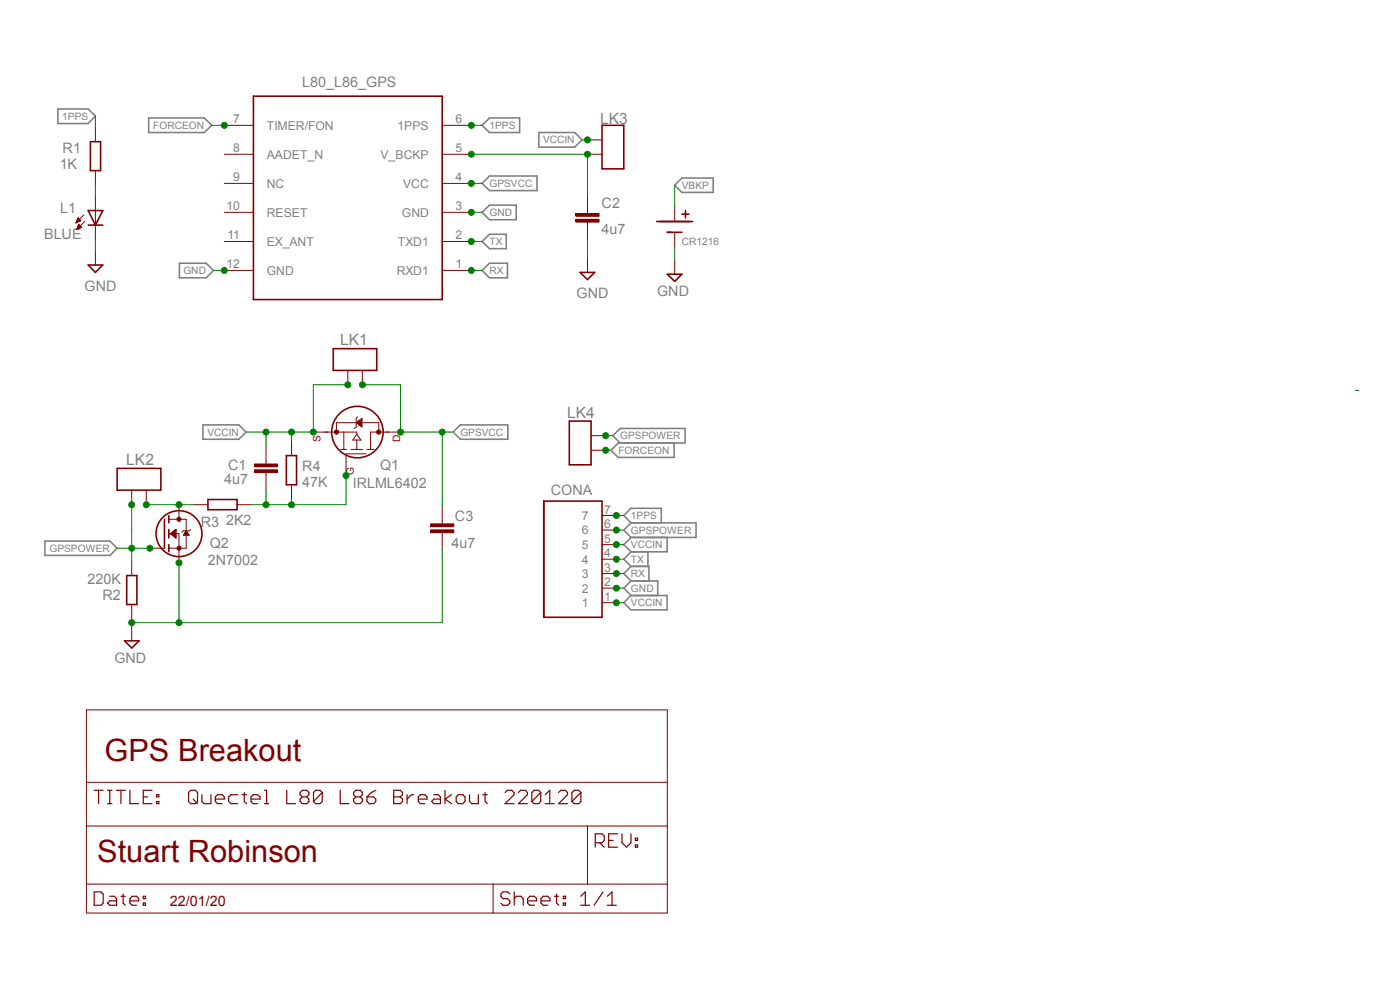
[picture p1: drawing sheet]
<svg xmlns="http://www.w3.org/2000/svg" width="297mm" height="210mm" viewBox="0 0 297 210" stroke-linecap="round" stroke-linejoin="round" font-family="sans-serif">
<g fill="none" stroke="#808080" stroke-width=".34">
<path d="M12.3 23.1h6.4l1.5 1.5-1.5 1.6h-6.4zM31.5 25h11.8l1.6 1.6-1.6 1.5h-11.8zM102.3 26.6l1.5-1.6h6.4v3.1h-6.4zM102.3 38.9l1.5-1.6h10.1v3.1h-10.1zM114.3 28.1h7.6l1.6 1.6-1.6 1.5h-7.6zM143.1 39.3l1.6-1.5h6.6v3h-6.6zM38.1 55.8h5.6l1.6 1.6-1.6 1.5h-5.6zM102.3 51.2l1.5-1.5h3.6v3h-3.6zM102.3 45l1.5-1.5h5.7v3.1h-5.7zM102.3 57.4l1.5-1.6h3.9v3.1h-3.9zM43.1 90.1h7.6l1.5 1.6-1.5 1.5h-7.6zM97.7 90.1h10v3.1h-10l-1.6-1.5z"/>
<path d="M131.6 94l-1.6-1.6 1.6-1.5h13.7v3.1h-14.2l-1.5 1.5 1.5 1.5h11.9v-3M9.5 114.8h13.8l1.5 1.5-1.5 1.5h-13.8zM133.9 117.1l-1.6 1.5 1.6 1.5M133.9 110.9l-1.6-1.6 1.6-1.5h6.4v3.1M133.9 110.9h13.8v3.1h-13.8M133.9 110.9l-1.6 1.5 1.6 1.6M133.9 114l-1.6 1.5 1.6 1.6M137.5 117.1v3M141.5 114v3.1h-7.6M133.9 120.1h3.8v3.1M133.9 123.2l-1.6 1.6 1.6 1.5M133.9 123.2h5.6v3.1"/>
<path d="M133.9 126.3h7.6v3.1h-7.6l-1.6-1.6zM133.9 120.1l-1.6 1.6 1.6 1.5"/>
</g>
<path d="M19.2 30.1h2.1v6.1h-2.1zM53.8 20.4h40v43.1h-40zM18.7 44.7h3.1l-1.6 3.1zM18.7 47.8h3.1" fill="none" stroke="#800000" stroke-width=".34"/>
<g fill="none" stroke="#800000" stroke-width=".21">
<path d="M20.2 27v3.1M20.2 36.2v3.1M47.6 38.9h6.2M47.6 32.7h6.2M47.6 26.6h6.2M93.8 38.9h6.2M93.8 32.7h6.2M93.8 26.6h6.2M16.1 47.2h.1M16.2 47.1h.3M16.2 47h.6M16.3 46.9h.7"/>
<path d="M16.3 46.8h.8M16.3 48.6h.2M16.3 48.5h.4M16.4 46.7h.6M16.4 48.3h.6M16.4 46.5h.4M16.4 48.2h.9M16.5 46.4h.2M16.5 48.1h.7M16.5 46.3h.1M16.6 46.2l.5 .6-1 .5zM16.6 48h.5"/>
<path d="M16.6 47.9h.4M16.6 47.8h.2M16.7 47.6h.1M17.3 48.2l-.6-.6-.4 1.1M17.3 48.2l-1 .5M17.8 45.6l-1.7 1.7M17.9 47l-1.6 1.7M20.2 41.6v9.2M47.6 57.4h6.2M47.6 51.2h6.2M47.6 45h6.2M93.8 57.4h6.2"/>
<path d="M93.8 51.2h6.2M93.8 45h6.2M124.6 44.7v.6M124.6 47.2v.6M18.3 150.6h123.3v43.1h-123.3zM18.3 175.2h123.3M18.3 165.9h123.3M124.6 175.2v12.3M18.3 187.5h123.3M104.6 187.5v6.2"/>
</g>
<g fill="none" stroke="#800000" stroke-width=".25">
<path d="M20 167.6h1.9M20.9 167.6v2.9M22.8 167.6h.9M22.8 170.5h.9M23.3 167.6v2.9M24.7 167.6h1.9M25.7 167.6v2.9M27.6 167.6v2.9h1.8M30.4 169h.9M32.3 167.6h-1.9v2.9h1.9M33.2 170h.5v.5h-.5zM33.2 168.6h.5v.4h-.5z"/>
<path d="M40.5 167.6h.9l.5 .5v1.9l-.5 .5h-.9l-.5-.5v-1.9zM41 169.5l.9 1M42.8 168.6v1.4l.5 .5h1.4v-1.9M45.7 169.5h1.9v-.5l-.5-.4h-1l-.4 .4v1l.4 .5h1M50.4 168.6h-1.4l-.5 .4v1l.5 .5h1.4M51.4 168.6h.9M51.8 168.1v1.9l.5 .5M53.3 169.5h1.9v-.5l-.5-.4h-1l-.4 .4v1l.4 .5h1M56.1 167.6h.5v2.9M56.1 170.5h.9M60.8 167.6v2.9h1.9M64.1 169l-.4-.4v-.5l.4-.5h1l.4 .5v.5l-.4 .4"/>
<path d="M64.1 169l-.4 .5v.5l.4 .5h1l.4-.5v-.5l-.4-.5M64.1 169h1M68.4 168.1l-.5-.5h-.9l-.5 .5v1.9M68.4 168.1v1.9l-.5 .5h-.9l-.5-.5M68.4 168.1l-1.9 1.9M72.2 167.6v2.9h1.8M75.5 169l-.5-.4v-.5l.5-.5h.9l.5 .5v.5l-.5 .4M75.5 169l-.5 .5v.5l.5 .5h.9l.5-.5v-.5l-.5-.5M75.5 169h.9M77.9 169h1.3l.5 .5v.5l-.5 .5h-.9l-.4-.5zM79.7 167.6l-.9 .5-.9 .9M83.5 167.6h1.4l.5 .5v.5l-.5 .4 .5 .5v.5l-.5 .5h-1.4z"/>
<path d="M83.5 169h1.4M86.4 168.6v1.9M87.8 168.6h-.5l-.9 .9M88.7 169.5h1.9v-.5l-.5-.4h-.9l-.5 .4v1l.5 .5h.9M92 168.6h1l.4 .4v1.5h-1.4l-.4-.5 .4-.5h1.4M94.4 167.6v2.9M95.8 168.6l-1.4 .9 1.4 1M96.8 169l.4-.4h1l.4 .4v1l-.4 .5h-1l-.4-.5zM99.6 168.6v1.4l.5 .5h1.4v-1.9M102.4 168.6h1M102.9 168.1v1.9l.5 .5M107.1 168.1l.5-.5h1l.5 .5v.5l-2 1.9h2"/>
<path d="M110 168.1l.4-.5h1l.5 .5v.5l-1.9 1.9h1.9M114.7 168.1l-.4-.5h-1l-.5 .5v1.9M114.7 168.1v1.9l-.4 .5h-1l-.5-.5M114.7 168.1l-1.9 1.9M115.7 170.5h1.9M115.7 168.6l.9-1v2.9M118.5 168.1l.5-.5h.9l.5 .5v.5l-1.9 1.9h1.9M123.2 168.1l-.4-.5h-1l-.5 .5v1.9M123.2 168.1v1.9l-.4 .5h-1l-.5-.5M123.2 168.1l-1.9 1.9M126.3 178.8h1.4l.5-.5v-1l-.5-.4h-1.4v2.8M127.2 178.8l1 .9"/>
<path d="M129.1 178.3h.9M131 176.9h-1.9v2.8h1.9M132 176.9v1.9l.9 .9 1-.9v-1.9M134.8 179.2h.5v.5h-.5zM134.8 177.8h.5v.5h-.5zM20 189.2h1.4l.5 .5v1.9l-.5 .4h-1.4zM23.3 190.1h1l.4 .5v1.4h-1.4l-.5-.4 .5-.5h1.4M25.7 190.1h.9M26.1 189.7v1.9l.5 .4M27.6 191.1h1.8v-.5l-.4-.5h-1l-.4 .5v1l.4 .4h1M30.4 191.6h.5v.4h-.5zM30.4 190.1h.5v.5h-.5z"/>
<path d="M108.2 189.7l-.5-.5h-1l-.4 .5v.4l.4 .5h1l.5 .5v.5l-.5 .4h-1l-.4-.4M109.1 190.6l.5-.5h.9l.5 .5v1.4M109.1 189.2v2.8M111.9 191.1h1.9v-.5l-.4-.5h-1l-.5 .5v1l.5 .4h1M114.8 191.1h1.9v-.5l-.5-.5h-1l-.4 .5v1l.4 .4h1M117.6 190.1h.9M118.1 189.7v1.9l.4 .4M119.5 191.6h.5v.4h-.5zM119.5 190.1h.5v.5h-.5zM123.2 192h1.9M123.2 190.1l1-.9v2.8M127.9 189.2l-1.9 2.8"/>
<path d="M128.9 192h1.9M128.9 190.1l.9-.9v2.8"/>
</g>
<path d="M122.2 46.5h4.9v.6h-4.9z" fill-rule="evenodd" fill="#800000"/>
<path d="M122.2 46.5h4.9v.6h-4.9z" fill="none" stroke="#800000" stroke-width=".21"/>
<path d="M122.2 45.3h4.9v.6h-4.9z" fill-rule="evenodd" fill="#800000"/>
<g fill="none" stroke="#800000" stroke-width=".21">
<path d="M20.2 53.1v3.1M122.2 45.3h4.9v.6h-4.9zM124.6 41.6v3.1M124.6 47.8v3M124.6 54.7v3.1M68.9 91.7h6.8v.4M72.3 95.3h1.2M72.9 91.7v3.6M74.5 95.3h2.4M75.4 89.7h-4v2M75.6 89.7l1.2-1v1.9zM75.7 92.1l.9 1.2h-1.8z"/>
<path d="M75.7 93.3v2M75.9 88.4l-.3 .3v1.9l-.5 .3M76.9 89.7h3.4v2M77.7 96.3h-4.3v1.5M77.9 95.3h1.5M82.5 91.7h-3.9v3.6"/>
</g>
<g fill="none" stroke="#800000" stroke-width=".34">
<path d="M18.7 56.2h3.1l-1.6 1.6zM123.1 57.8h3.1l-1.6 1.5z"/>
<circle cx="75.8" cy="91.7" r="5.5"/>
</g>
<path d="M75.6 89.7h.3M76.6 89.7l-.3 .1" fill="none" stroke="#800000" stroke-width=".25"/>
<path d="M76.2 89.4l-.2 .1M76.3 89.3v.8l-.4-.4 .4 .1M76.6 89v1.3" fill="none" stroke="#800000" stroke-width=".38"/>
<circle cx="80.3" cy="91.6" r=".46" fill="#800000"/>
<circle cx="80.3" cy="91.6" r=".46" fill="none" stroke="#800000" stroke-width=".21"/>
<circle cx="71.4" cy="91.6" r=".46" fill="#800000"/>
<g fill="none" stroke="#800000" stroke-width=".21">
<path d="M56.4 97.8v.6M66.5 91.7h3.1M73.4 97.8v3.1M81.9 91.7h3.1M56.4 100.3v.6"/>
<circle cx="71.4" cy="91.6" r=".46"/>
</g>
<path d="M54 99.7h4.9v.5h-4.9z" fill-rule="evenodd" fill="#800000"/>
<path d="M54 99.7h4.9v.5h-4.9z" fill="none" stroke="#800000" stroke-width=".21"/>
<path d="M54 98.4h4.9v.6h-4.9z" fill-rule="evenodd" fill="#800000"/>
<path d="M73.8 78.6v3M76.9 78.6v3M54 98.4h4.9v.6h-4.9zM56.4 94.7v3.1M61.8 93.6v3M41.1 107.1h3M50.3 107.1h3.1M56.4 100.9v3.1M61.8 102.8v3.1M93.8 110.5v.6M93.8 113v.6" fill="none" stroke="#800000" stroke-width=".21"/>
<path d="M70.7 74h9.2v4.6h-9.2zM60.7 96.6h2.2v6.2h-2.2zM44.1 106h6.2v2.1h-6.2z" fill="none" stroke="#800000" stroke-width=".34"/>
<path d="M91.4 112.4h4.9v.6h-4.9z" fill-rule="evenodd" fill="#800000"/>
<path d="M91.4 112.4h4.9v.6h-4.9z" fill="none" stroke="#800000" stroke-width=".21"/>
<path d="M91.4 111.1h4.9v.6h-4.9z" fill-rule="evenodd" fill="#800000"/>
<path d="M27.9 104v3.1M31 104v3.1M35.8 113.2h2.2v3.1M35.8 110.2h3.7v6.1h-3.7M40.4 112.3l-.3 .3h-1.2l-.3 .3M91.4 111.1h4.9v.6h-4.9zM93.8 107.4v3.1M93.8 113.6v3.1" fill="none" stroke="#800000" stroke-width=".21"/>
<path d="M24.8 99.4h9.3v4.6h-9.3zM34.9 110.2v6.1M35.8 109.3v1.6M35.8 112.3v1.8M35.8 115.5v1.6" fill="none" stroke="#800000" stroke-width=".34"/>
<circle cx="38" cy="116.3" r=".43" fill="#800000"/>
<circle cx="38" cy="116.3" r=".43" fill="none" stroke="#800000" stroke-width=".21"/>
<circle cx="38" cy="110.2" r=".43" fill="#800000"/>
<g fill="none" stroke="#800000" stroke-width=".21">
<path d="M124.6 29.7h3.1M124.6 32.7h3.1M143.1 43.9v3.1M143.1 49.3v3.1M143.1 55.1v3.1M125.4 92.4h3.1M125.4 95.5h3.1M27.9 119v3.1M31.8 116.3h3.1M36.2 113.3h1.1M36.2 113.2h1.1M36.4 113.4h.9"/>
<path d="M36.4 113h.9M36.5 113.5h.8M36.5 112.9h.8M36.7 113.6h.6M36.7 112.8h.6M36.8 113.7h.5M36.9 112.6h.4M37 113.9h.3M37 112.5h.3M37.2 114h.1M37.2 112.4h.1M37.3 114.1h.1"/>
<path d="M37.3 112.3l-1.2 .9 1.2 .9M37.3 112.3v1.8M37.3 112.3h.1M38 107.1v3.1M38 116.3v3.1M38.9 113.5h1.2M39 113.4h1M39.1 113.3h.9M39.2 113.2h.7M39.2 113h.6M39.3 112.9h.4M39.4 112.8h.2"/>
<path d="M39.5 112.6h.1M39.5 112.6l.6 .9h-1.2zM127.7 118.6h3.1M127.7 115.5h3.1M127.7 112.4h3.1M127.7 109.3h3.1M27.9 128.2v3.1M27.9 132.8v3.1M127.7 127.8h3.1M127.7 124.8h3.1M127.7 121.7h3.1"/>
<circle cx="38" cy="110.2" r=".43"/>
</g>
<g fill="none" stroke="#800000" stroke-width=".34">
<path d="M127.7 26.6h4.6v9.2h-4.6zM139.3 47h7.6M141.6 49.3h3.1M141.6 58.2h3.1l-1.6 1.5zM144.7 45.4h1.5M145.4 44.7v1.5M120.8 89.3h4.6v9.3h-4.6zM115.4 106.3h12.3v24.6h-12.3zM26.4 135.9h3.1l-1.6 1.6zM26.9 122.1h2.1v6.1h-2.1z"/>
<circle cx="38" cy="113.2" r="4.9"/>
</g>
<path d="M100 51.2h2.3" fill="none" stroke="#008000" stroke-width=".21"/>
<circle cx="100" cy="51.2" r=".63" fill="#008000"/>
<g fill="none" stroke="#008000" stroke-width=".21">
<path d="M130.8 118.6h1.5"/>
<circle cx="100" cy="51.2" r=".63"/>
</g>
<circle cx="130.8" cy="118.6" r=".63" fill="#008000"/>
<g fill="none" stroke="#008000" stroke-width=".21">
<path d="M20.2 39.3v2.3M20.2 50.8v2.3M100 45h2.3"/>
<circle cx="130.8" cy="118.6" r=".63"/>
</g>
<circle cx="100" cy="45" r=".63" fill="#008000"/>
<g fill="none" stroke="#008000" stroke-width=".21">
<path d="M45.3 57.4h2.3"/>
<circle cx="100" cy="45" r=".63"/>
</g>
<circle cx="47.6" cy="57.4" r=".63" fill="#008000"/>
<g fill="none" stroke="#008000" stroke-width=".21">
<path d="M124.6 50.8v3.9M130.8 124.8h1.5"/>
<circle cx="47.6" cy="57.4" r=".63"/>
</g>
<circle cx="130.8" cy="124.8" r=".63" fill="#008000"/>
<g fill="none" stroke="#008000" stroke-width=".21">
<path d="M27.9 131.3v1.5"/>
<circle cx="130.8" cy="124.8" r=".63"/>
</g>
<circle cx="38" cy="119.4" r=".63" fill="#008000"/>
<g fill="none" stroke="#008000" stroke-width=".21">
<path d="M38 119.4v12.7M93.8 116.7v15.4h-65.9"/>
<circle cx="38" cy="119.4" r=".63"/>
</g>
<circle cx="27.9" cy="132.1" r=".63" fill="#008000"/>
<circle cx="27.9" cy="132.1" r=".63" fill="none" stroke="#008000" stroke-width=".21"/>
<circle cx="38" cy="132.1" r=".63" fill="#008000"/>
<g fill="none" stroke="#008000" stroke-width=".21">
<path d="M100 57.4h2.3M143.1 52.4v2.7"/>
<circle cx="38" cy="132.1" r=".63"/>
</g>
<circle cx="100" cy="57.4" r=".63" fill="#008000"/>
<g fill="none" stroke="#008000" stroke-width=".21">
<path d="M130.8 121.7h1.5"/>
<circle cx="100" cy="57.4" r=".63"/>
</g>
<circle cx="130.8" cy="121.7" r=".63" fill="#008000"/>
<g fill="none" stroke="#008000" stroke-width=".21">
<path d="M20.2 24.6v2.4M100 26.6h2.3"/>
<circle cx="130.8" cy="121.7" r=".63"/>
</g>
<circle cx="100" cy="26.6" r=".63" fill="#008000"/>
<g fill="none" stroke="#008000" stroke-width=".21">
<path d="M130.8 109.3h1.5"/>
<circle cx="100" cy="26.6" r=".63"/>
</g>
<circle cx="130.8" cy="109.3" r=".63" fill="#008000"/>
<g fill="none" stroke="#008000" stroke-width=".21">
<path d="M100 38.9h2.3"/>
<circle cx="130.8" cy="109.3" r=".63"/>
</g>
<circle cx="100" cy="38.9" r=".63" fill="#008000"/>
<g fill="none" stroke="#008000" stroke-width=".21">
<path d="M85 91.7h8.8M287.5 82.8h.8"/>
<circle cx="100" cy="38.9" r=".63"/>
</g>
<circle cx="85" cy="91.7" r=".63" fill="#008000"/>
<g fill="none" stroke="#008000" stroke-width=".21">
<path d="M76.9 81.6h8.1v10.1M93.8 91.7h2.3"/>
<circle cx="85" cy="91.7" r=".63"/>
</g>
<circle cx="76.9" cy="81.6" r=".63" fill="#008000"/>
<g fill="none" stroke="#008000" stroke-width=".21">
<path d="M93.8 91.7v15.7"/>
<circle cx="76.9" cy="81.6" r=".63"/>
</g>
<circle cx="93.8" cy="91.7" r=".63" fill="#008000"/>
<g fill="none" stroke="#008000" stroke-width=".21">
<path d="M44.9 26.6h2.7"/>
<circle cx="93.8" cy="91.7" r=".63"/>
</g>
<circle cx="47.6" cy="26.6" r=".63" fill="#008000"/>
<g fill="none" stroke="#008000" stroke-width=".21">
<path d="M128.5 95.5h1.1"/>
<circle cx="47.6" cy="26.6" r=".63"/>
</g>
<circle cx="128.5" cy="95.5" r=".63" fill="#008000"/>
<g fill="none" stroke="#008000" stroke-width=".21">
<path d="M130.8 112.4h1.5"/>
<circle cx="128.5" cy="95.5" r=".63"/>
</g>
<circle cx="130.8" cy="112.4" r=".63" fill="#008000"/>
<g fill="none" stroke="#008000" stroke-width=".21">
<path d="M24.8 116.3h3.1M27.9 112.4v6.6"/>
<circle cx="130.8" cy="112.4" r=".63"/>
</g>
<circle cx="27.9" cy="116.3" r=".63" fill="#008000"/>
<g fill="none" stroke="#008000" stroke-width=".21">
<path d="M27.9 107.1v5.3"/>
<circle cx="27.9" cy="116.3" r=".63"/>
</g>
<circle cx="27.9" cy="107.1" r=".63" fill="#008000"/>
<g fill="none" stroke="#008000" stroke-width=".21">
<path d="M27.9 116.3h3.9"/>
<circle cx="27.9" cy="107.1" r=".63"/>
</g>
<circle cx="31.8" cy="116.3" r=".63" fill="#008000"/>
<g fill="none" stroke="#008000" stroke-width=".21">
<path d="M128.5 92.4h1.5"/>
<circle cx="31.8" cy="116.3" r=".63"/>
</g>
<circle cx="128.5" cy="92.4" r=".63" fill="#008000"/>
<g fill="none" stroke="#008000" stroke-width=".21">
<path d="M130.8 127.8h1.5"/>
<circle cx="128.5" cy="92.4" r=".63"/>
</g>
<circle cx="130.8" cy="127.8" r=".63" fill="#008000"/>
<g fill="none" stroke="#008000" stroke-width=".21">
<path d="M56.4 91.7h10.1M61.8 91.7v1.9"/>
<circle cx="130.8" cy="127.8" r=".63"/>
</g>
<circle cx="61.9" cy="91.7" r=".63" fill="#008000"/>
<g fill="none" stroke="#008000" stroke-width=".21">
<path d="M52.2 91.7h4.2v3"/>
<circle cx="61.9" cy="91.7" r=".63"/>
</g>
<circle cx="56.4" cy="91.7" r=".63" fill="#008000"/>
<circle cx="56.4" cy="91.7" r=".63" fill="none" stroke="#008000" stroke-width=".21"/>
<circle cx="66.5" cy="91.7" r=".63" fill="#008000"/>
<g fill="none" stroke="#008000" stroke-width=".21">
<path d="M73.8 81.6h-7.3v10.1"/>
<circle cx="66.5" cy="91.7" r=".63"/>
</g>
<circle cx="73.8" cy="81.6" r=".63" fill="#008000"/>
<g fill="none" stroke="#008000" stroke-width=".21">
<path d="M130.8 115.5h1.5"/>
<circle cx="73.8" cy="81.6" r=".63"/>
</g>
<circle cx="130.8" cy="115.5" r=".63" fill="#008000"/>
<g fill="none" stroke="#008000" stroke-width=".21">
<path d="M123.5 29.7h1.1"/>
<circle cx="130.8" cy="115.5" r=".63"/>
</g>
<circle cx="124.6" cy="29.7" r=".63" fill="#008000"/>
<g fill="none" stroke="#008000" stroke-width=".21">
<path d="M61.8 105.9v1.2M73.4 100.9v6.2h-17v-3.1"/>
<circle cx="124.6" cy="29.7" r=".63"/>
</g>
<circle cx="61.9" cy="107.1" r=".63" fill="#008000"/>
<circle cx="61.9" cy="107.1" r=".63" fill="none" stroke="#008000" stroke-width=".21"/>
<circle cx="73.4" cy="100.9" r=".63" fill="#008000"/>
<g fill="none" stroke="#008000" stroke-width=".21">
<path d="M53.4 107.1h3"/>
<circle cx="73.4" cy="100.9" r=".63"/>
</g>
<circle cx="56.4" cy="107.1" r=".63" fill="#008000"/>
<g fill="none" stroke="#008000" stroke-width=".21">
<path d="M31 107.1h10.1"/>
<circle cx="56.4" cy="107.1" r=".63"/>
</g>
<circle cx="31" cy="107.1" r=".63" fill="#008000"/>
<circle cx="31" cy="107.1" r=".63" fill="none" stroke="#008000" stroke-width=".21"/>
<circle cx="38" cy="107.1" r=".63" fill="#008000"/>
<g fill="none" stroke="#008000" stroke-width=".21">
<path d="M100 32.7h24.6v8.9"/>
<circle cx="38" cy="107.1" r=".63"/>
</g>
<circle cx="124.6" cy="32.7" r=".63" fill="#008000"/>
<circle cx="124.6" cy="32.7" r=".63" fill="none" stroke="#008000" stroke-width=".21"/>
<circle cx="100" cy="32.7" r=".63" fill="#008000"/>
<g fill="none" stroke="#008000" stroke-width=".21">
<path d="M143.1 39.3v4.6"/>
<circle cx="100" cy="32.7" r=".63"/>
</g>
<g font-size="6.5" fill="#800000">
<text x="22.2" y="161.3">GPS Breakout</text>
<text x="20.6" y="182.9">Stuart Robinson</text>
</g>
<g font-size="3.3" fill="#808080">
<text x="127.3" y="26.2">LK3</text>
<text x="72.2" y="73.2">LK1</text>
<text x="120.3" y="88.6">LK4</text>
<text x="26.8" y="98.6">LK2</text>
</g>
<g font-size="3" fill="#808080">
<text x="64.1" y="18.5">L80_L86_GPS</text>
<text x="12.7" y="35.9">1K</text>
<text x="13.3" y="32.5">R1</text>
<text x="12.8" y="45.2">L1</text>
<text x="127.6" y="44.2">C2</text>
<text x="9.4" y="50.7">BLUE</text>
<text x="127.6" y="49.6">4u7</text>
<text x="17.9" y="61.6">GND</text>
<text x="122.3" y="63.2">GND</text>
<text x="139.4" y="62.8">GND</text>
<text x="48.4" y="99.7">C1</text>
<text x="64.1" y="99.9">R4</text>
<text x="80.6" y="99.7">Q1</text>
<text x="47.6" y="102.7">4u7</text>
<text x="64.1" y="103.3">47K</text>
<text x="74.8" y="103.5">IRLML6402</text>
<text x="116.9" y="105.1">CONA</text>
<text x="42.6" y="111.8">R3</text>
<text x="48" y="111.4">2K2</text>
<text x="96.5" y="110.4">C3</text>
<text x="44.1" y="119.8">2N7002</text>
<text x="44.5" y="116.3">Q2</text>
<text x="95.8" y="116.2">4u7</text>
<text x="18.5" y="123.8">220K</text>
<text x="21.8" y="127.2">R2</text>
<text x="24.3" y="140.5">GND</text>
</g>
<text font-size="3" fill="#800000" x="36" y="192.2">22/01/20</text>
<g font-size="2.6" fill="#808080">
<text x="49.5" y="26.2">7</text>
<text x="56.6" y="27.5">TIMER/FON</text>
<text x="84.3" y="27.5">1PPS</text>
<text x="96.6" y="26.2">6</text>
<text x="49.5" y="32.3">8</text>
<text x="56.6" y="33.7">AADET_N</text>
<text x="80.7" y="33.7">V_BCKP</text>
<text x="96.6" y="32.3">5</text>
<text x="49.5" y="38.5">9</text>
<text x="56.6" y="39.8">NC</text>
<text x="85.5" y="39.8">VCC</text>
<text x="96.6" y="38.5">4</text>
<text x="48" y="44.6">10</text>
<text x="56.6" y="46">RESET</text>
<text x="85.3" y="46">GND</text>
<text x="96.6" y="44.6">3</text>
<text x="48.3" y="50.8">11</text>
<text x="56.6" y="52.2">EX_ANT</text>
<text x="84.4" y="52.2">TXD1</text>
<text x="96.6" y="50.8">2</text>
<text x="48" y="56.9">12</text>
<text x="56.6" y="58.3">GND</text>
<text x="84.2" y="58.3">RXD1</text>
<text x="96.6" y="56.9">1</text>
<text x="123.4" y="113.4">6</text>
<text x="123.4" y="110.3">7</text>
<text x="128.1" y="112">6</text>
<text x="128.1" y="108.9">7</text>
<text x="123.4" y="119.5">4</text>
<text x="123.4" y="116.5">5</text>
<text x="128.1" y="118.2">4</text>
<text x="128.1" y="115.1">5</text>
<text x="123.4" y="125.7">2</text>
<text x="123.4" y="122.6">3</text>
<text x="128.1" y="124.3">2</text>
<text x="128.1" y="121.2">3</text>
<text x="123.4" y="128.8">1</text>
<text x="128.1" y="127.4">1</text>
</g>
<g font-size="2.2" fill="#808080">
<text x="13.2" y="25.4">1PPS</text>
<text x="32.5" y="27.3">FORCEON</text>
<text x="103.8" y="27.3">1PPS</text>
<text x="115.2" y="30.4">VCCIN</text>
<text x="103.8" y="39.7">GPSVCC</text>
<text x="144.7" y="40">VBKP</text>
<text x="103.8" y="45.8">GND</text>
<text x="103.8" y="52">TX</text>
<text x="144.7" y="52">CR1216</text>
<text x="38.9" y="58.1">GND</text>
<text x="103.8" y="58.2">RX</text>
<text x="44" y="92.4">VCCIN</text>
<text x="97.7" y="92.4">GPSVCC</text>
<text x="131.6" y="93.2">GPSPOWER</text>
<text x="131.2" y="96.3">FORCEON</text>
<text x="133.9" y="110.2">1PPS</text>
<text x="133.9" y="113.2">GPSPOWER</text>
<text x="10.5" y="117.1">GPSPOWER</text>
<text x="133.9" y="119.4">TX</text>
<text x="133.9" y="116.3">VCCIN</text>
<text x="133.9" y="125.5">GND</text>
<text x="133.9" y="122.5">RX</text>
<text x="133.9" y="128.6">VCCIN</text>
</g>
<g font-size="2.2" fill="#800000">
<text x="68" y="93.7" transform="rotate(-90 68 93.7)">S</text>
<text x="84.9" y="93.9" transform="rotate(-90 84.9 93.9)">D</text>
<text x="75.1" y="100.8" transform="rotate(-90 75.1 100.8)">G</text>
</g>
</svg>
